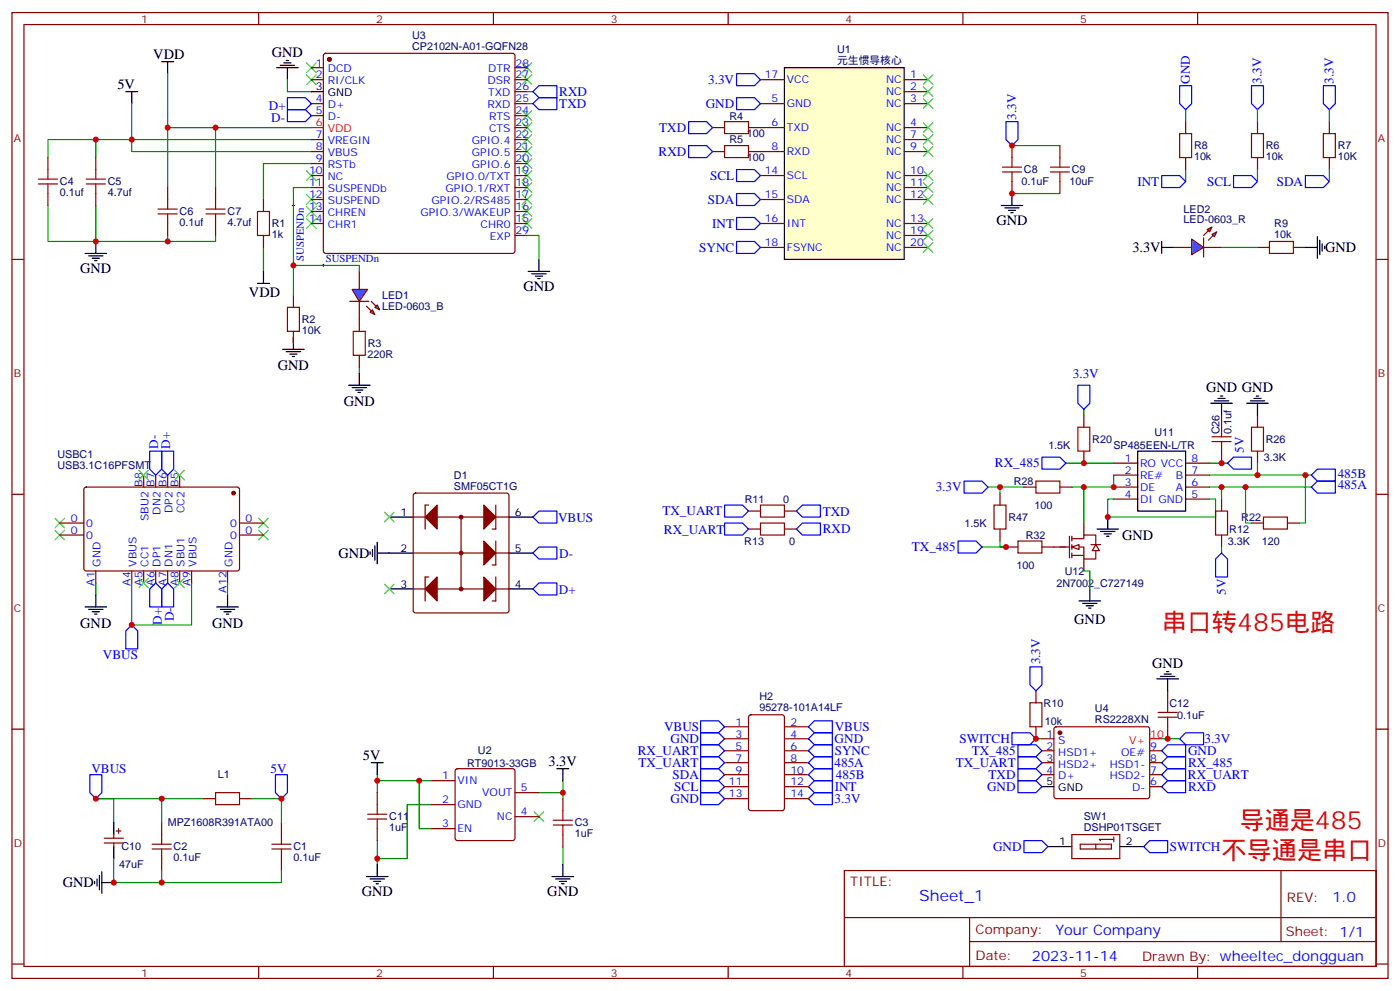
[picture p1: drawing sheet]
<svg xmlns="http://www.w3.org/2000/svg" width="412mm" height="292mm" viewBox="0 0 412 292" stroke-linecap="round" stroke-linejoin="round" font-family="sans-serif">
<g fill="none" stroke="#870000" stroke-width=".35">
<path d="M3.5 3.7h405.4v284.3h-405.4zM7.1 7.2h398.2v277.3h-398.2zM76.2 3.7v3.5M145.3 3.7v3.5M214.5 3.7v3.5M283.6 3.7v3.5M352.8 3.7v3.5M3.5 76.4h3.6M405.3 76.4h3.6M3.5 145.5h3.6M405.3 145.5h3.6M3.5 214.7h3.6"/>
<path d="M405.3 214.7h3.6M248.7 256.3h156.6v28.2h-156.6zM377.3 256.3v20.9M248.7 270.1h156.5M285.6 277.2h119.6M285.6 270.1v14.2M3.5 283.8h3.6M76.2 284.5v3.5M145.3 284.5v3.5M214.5 284.5v3.5M283.6 284.5v3.5M352.8 284.5v3.5"/>
<path d="M405.3 283.8h3.6"/>
</g>
<path d="M38.8 184l1.8 1.7v5.3h-3.6v-5.3z" fill="none" stroke="#00f" stroke-width=".35"/>
<path d="M103.7 85.2h4.6l-2.5 3.5z" fill="#09f" stroke="#870000" stroke-width=".35"/>
<path d="M103 88.7h5.7z" fill="#f00" stroke="#870000" stroke-width=".35"/>
<g fill="#870000" stroke="#870000" stroke-width=".35">
<path d="M109.4 88.7l1.4 1.4z"/>
<path d="M107.9 90.1l1.5 1.4z"/>
</g>
<g fill="#09f" stroke="#870000" stroke-width=".35">
<path d="M110.4 90.5l.7-.7 .7 1.4z"/>
<path d="M109 91.9l.7-.7 .7 1.4z"/>
</g>
<g fill="none" stroke="#870000" stroke-width=".35">
<path d="M91.7 19.9h3.5M95.5 15.9l.5-.2h55l.5 .2 .2 .5v57.5l-.2 .5-.5 .2h-55l-.5-.2-.3-.5v-57.5zM151.7 19.9h3.5M91.7 23.5h3.5M91.7 30.5h3.5M91.7 34h3.5M151.7 23.5h3.5M151.7 30.5h3.5M151.7 34h3.5M151.7 37.6h3.5M151.7 27h3.5M14.1 46.4v3.5"/>
<path d="M14.1 57v3.5M28.2 46.4v3.5M28.2 57v3.5M49.4 55.2v3.5M63.5 55.2v3.5M77.6 58.7v3.6M91.7 41.1h3.5M91.7 44.6h3.5M91.7 48.2h3.5M91.7 51.7h3.5M91.7 55.2h3.5M91.7 58.7h3.5"/>
<path d="M151.7 41.1h3.5M151.7 44.6h3.5M151.7 48.2h3.5M151.7 51.7h3.5M151.7 55.2h3.5M151.7 58.7h3.5M49.4 65.8v3.5M63.5 65.8v3.5M77.6 69.3v3.5M91.7 62.3h3.5M91.7 65.8h3.5M105.8 79.9v5.3"/>
<path d="M151.7 62.3h3.5M151.7 65.8h3.5M151.7 69.3h3.5M86.4 87v3.5M86.4 97.5v3.6M105.8 88.7v8.8M105.8 104.6v3.5M42.3 139.9v3.5M45.9 139.9v3.5M49.4 139.9v3.5M52.9 139.9v3.5M17.6 154h7.1"/>
<path d="M17.6 157.5h7.1M24.9 143.6l.5-.2 44.7 .1 .5 .6-.1 23.6-.7 .4-44.7-.1-.4-.6v-23.3zM70.6 154h7M70.6 157.5h7M28.2 168.1v3.5M38.8 168.1v3.5M42.3 168.1v3.5M45.9 168.1v3.5M49.4 168.1v3.5M52.9 168.1v3.5M56.4 168.1v3.5M67 168.1v3.5"/>
</g>
<g fill="none" stroke="#008700" stroke-width=".35">
<path d="M38.8 30.5v14.1h52.9M49.4 21.7v15.9M63.5 37.6v17.6M84.7 23.5v3.5h7M91.7 37.6h-42.3v17.6M155.2 27h1.8M155.2 30.5h1.8M28.2 41.1h-14.1v5.3M91.7 55.2h-5.3v31.8M91.7 48.2h-14.1v10.5M91.7 41.1h-63.5v5.3M14.1 60.5v10.6h49.4v-1.8"/>
<path d="M28.2 60.5v10.6M49.4 69.3v1.8M77.6 72.8v7.1M86.4 78.1h19.4v1.8M155.2 69.3h3.5v7.1M86.4 99.3v1.8M105.8 108.1v1.8M28.2 171.6v3.6M38.8 171.6v12.4h17.6v-12.4M67 171.6v3.6"/>
</g>
<g fill="none" stroke="#3c3" stroke-width=".35">
<path d="M90.3 18.5l2.8 2.8M93.1 18.5l-2.8 2.8M153.8 18.5l2.8 2.8M156.6 18.5l-2.8 2.8M90.3 22l2.8 2.9M93.1 22l-2.8 2.9M153.8 22l2.8 2.9M153.8 32.6l2.8 2.9M153.8 36.2l2.8 2.8M153.8 39.7l2.8 2.8M156.6 22l-2.8 2.9M156.6 32.6l-2.8 2.9"/>
<path d="M156.6 36.2l-2.8 2.8M156.6 39.7l-2.8 2.8M90.3 57.3l2.8 2.8M90.3 50.3l2.8 2.8M93.1 57.3l-2.8 2.8M93.1 50.3l-2.8 2.8M153.8 43.2l2.8 2.8M153.8 46.7l2.8 2.9M153.8 50.3l2.8 2.8M153.8 53.8l2.8 2.8M153.8 57.3l2.8 2.8M156.6 43.2l-2.8 2.8"/>
<path d="M156.6 46.7l-2.8 2.9M156.6 50.3l-2.8 2.8M156.6 53.8l-2.8 2.8M156.6 57.3l-2.8 2.8M90.3 64.4l2.8 2.8M90.3 60.9l2.8 2.8M93.1 64.4l-2.8 2.8M93.1 60.9l-2.8 2.8M153.8 60.9l2.8 2.8M153.8 64.4l2.8 2.8M156.6 60.9l-2.8 2.8M156.6 64.4l-2.8 2.8"/>
<path d="M40.9 138.5l2.8 2.8M43.7 138.5l-2.8 2.8M51.5 138.5l2.8 2.8M54.3 138.5l-2.8 2.8M16.2 156.1l2.8 2.8M16.2 152.6l2.8 2.8M19 156.1l-2.8 2.8M19 152.6l-2.8 2.8M76.2 156.1l2.8 2.8M76.2 152.6l2.8 2.8M79 156.1l-2.8 2.8M79 152.6l-2.8 2.8"/>
<path d="M40.9 170.2l2.8 2.8M43.7 170.2l-2.8 2.8M51.5 170.2l2.8 2.8M54.3 170.2l-2.8 2.8"/>
</g>
<g fill="#870000" stroke="#870000" stroke-width=".35">
<circle cx="68.8" cy="145.2" r=".53"/>
<circle cx="97" cy="17.5" r=".53"/>
</g>
<g fill="none" stroke="#000" stroke-width=".35">
<path d="M47.6 18.2h3.6M49.4 18.2v3.5M81.5 19.9h6.3M82.5 19.2h4.3M83.6 18.5h2.1M84.3 17.8h.7M84.7 19.9v3.6M37 27h3.6M38.8 27v3.5M91.7 27h3.5M25 74.6h6.4M26.1 75.3h4.2"/>
<path d="M27.2 76h2.1M27.9 76.7h.7M28.2 71.1v3.5M77.6 79.9v3.5M155.6 79.9h6.3M158.7 76.4v3.5M75.8 83.4h3.6M86.4 99.3v3.5M156.6 80.6h4.3M157.7 81.3h2.1M158.4 82h.7M83.3 102.8h6.3"/>
<path d="M84.3 103.5h4.2M85.4 104.2h2.1M86.1 105h.7M102.7 113.4h6.3M103.7 114.1h4.2M104.8 114.8h2.1M105.5 115.5h.7M105.8 109.9v3.5M25 178.7h6.4M26.1 179.4h4.2M28.2 175.2v3.5M63.9 178.7h6.3"/>
<path d="M64.9 179.4h4.2M67 175.2v3.5M27.2 180.1h2.1M27.9 180.8h.7M66 180.1h2.1M66.7 180.8h.7"/>
</g>
<path d="M84.7 28.8h5.3l1.7 1.7-1.7 1.8h-5.3zM84.7 32.3h5.3l1.7 1.7-1.7 1.8h-5.3zM158.7 28.8h5.3v3.5h-5.3l-1.7-1.8zM158.7 25.2h5.3v3.6h-5.3l-1.7-1.8zM44.1 132.8h3.5v5.3l-1.7 1.8-1.8-1.8zM47.6 132.8h3.6v5.3l-1.8 1.8-1.8-1.8zM45.9 171.6l1.7 1.8v5.3h-3.5v-5.3zM49.4 171.6l1.8 1.8v5.3h-3.6v-5.3z" fill="none" stroke="#00f" stroke-width=".35"/>
<path d="M86.1 60.5h.7M86.4 60.1v.8M94.9 78.1h.7M95.2 77.8v.7" fill="none" stroke="#000" stroke-width=".29"/>
<g fill="none" stroke="#a10000" stroke-width=".35">
<path d="M11.3 54.2h5.6M11.3 52.7h5.6M14.1 49.9v2.8M14.1 54.2v2.8M25.4 54.2h5.6M25.4 52.7h5.6M28.2 49.9v2.8M28.2 54.2v2.8M49.4 58.7v2.9M63.5 58.7v2.9M46.6 63h5.6M46.6 61.6h5.6"/>
<path d="M49.4 63v2.8M60.7 63h5.6M60.7 61.6h5.6M63.5 63v2.8M75.8 62.3h3.6v7h-3.6zM84.7 90.5h3.5v7h-3.5zM104.1 97.5h3.5v7.1h-3.5z"/>
</g>
<path d="M91.7 37.6h3.5" fill="none" stroke="#f00" stroke-width=".35"/>
<path d="M121.9 145.4l.5-.2h26.8l.5 .2 .2 .5v33.8l-.2 .5-.5 .2h-26.8l-.5-.2-.2-.5v-33.8z" fill="#fff" stroke="#870000" stroke-width=".35"/>
<path d="M111.1 159.6v6.4M114.7 152.2h7M149.9 152.2h7.1M109 162.5v.7M109.7 161.7v2.2M110.4 160.7v4.2M111.1 162.8h10.6M114.7 173.4h7M149.9 162.8h7.1M149.9 173.4h7.1" fill="none" stroke="#000" stroke-width=".35"/>
<g fill="none" stroke="#870000" stroke-width=".35">
<path d="M121.7 152.2h28.2M126.3 148.7h-1.1v7.1M135.8 152.2v21.2M146 148.7v7.1h-1M146 159.3v7h-1M121.7 173.4h28.2M121.7 162.8h28.2M126.3 169.9h-1.1v7M146 169.9v7h-1"/>
<circle cx="135.8" cy="152.2" r=".35"/>
<circle cx="135.8" cy="173.4" r=".35"/>
<circle cx="135.8" cy="162.8" r=".35"/>
</g>
<g fill="#870000" stroke="#870000" stroke-width=".35">
<path d="M125.2 152.2l3.6-3.5v7.1z"/>
<path d="M142.5 148.7l3.5 3.5-3.5 3.6z"/>
<path d="M142.5 169.9l3.5 3.5-3.5 3.5z"/>
<path d="M125.2 173.4l3.6-3.5v7z"/>
<path d="M142.5 159.3l3.5 3.5-3.5 3.5z"/>
<circle cx="135.8" cy="152.2" r=".53"/>
<circle cx="135.8" cy="162.8" r=".53"/>
<circle cx="135.8" cy="173.4" r=".53"/>
</g>
<path d="M157 173.4l1.7-1.8h5.3v3.6h-5.3zM157 162.8l1.7-1.8h5.3v3.6h-5.3z" fill="none" stroke="#00f" stroke-width=".35"/>
<path d="M113.2 172l2.9 2.8M116.1 172l-2.9 2.8" fill="none" stroke="#3c3" stroke-width=".35"/>
<path d="M231.1 19.9h35.2v56.5h-35.2z" fill="#ffc" stroke="#000" stroke-width=".35"/>
<g fill="none" stroke="#870000" stroke-width=".35">
<path d="M209.9 37.6h3.5M220.5 37.6h10.6M224 23.5h7.1M224 30.5h7.1M266.3 23.5h7.1M266.3 27h7.1M266.3 30.5h7.1M266.3 37.6h7.1M349.2 35.8v3.5M370.4 35.8v3.5M391.6 35.8v3.5M209.9 44.6h3.5"/>
<path d="M220.5 44.6h10.6M224 51.7h7.1M224 58.7h7.1M266.3 41.1h7.1M266.3 44.6h7.1M266.3 51.7h7.1M266.3 55.2h7.1M266.3 58.7h7.1M298.1 42.9v3.5M298.1 53.4v3.6M312.2 42.9v3.5M312.2 53.4v3.6"/>
<path d="M349.2 46.4v3.5M370.4 46.4v3.5M391.6 46.4v3.5M224 65.8h7.1M224 72.8h7.1M266.3 65.8h7.1M266.3 72.8h7.1M266.3 69.3h7.1M60 235.1h3.5M70.6 235.1h3.5M111.1 233.4v3.5M127 229.8h7.1"/>
<path d="M127 236.9h7.1M134.3 226.5l.5-.2h16.2l.5 .2 .2 .5v19.8l-.2 .5-.5 .2h-16.2l-.5-.3-.2-.4v-19.8zM151.7 233.4h7M165.8 235.1v3.6M30.7 246.8h5.6M30.7 248.2h5.6M33.5 245.7v1.1M33.5 248.2v1M34.2 244.7h1.4M34.9 243.9v1.5M47.6 242.2v3.5M47.6 252.8v3.5"/>
<path d="M82.9 242.2v3.5M82.9 252.8v3.5M111.1 243.9v3.6M127 243.9h7.1M151.7 240.4h7M165.8 245.7v3.5"/>
</g>
<g fill="none" stroke="#008700" stroke-width=".35">
<path d="M349.2 32.3v3.5M370.4 32.3v3.5M391.6 32.3v3.5M298.1 42.9h14.1M298.1 57h14.1M349.2 49.9v3.5M370.4 49.9v3.5M391.6 49.9v3.5M47.6 235.1v7.1M60 235.1h-31.8h5.3v7.1M74.1 235.1h8.8v7.1M111.1 228.1v1.7h15.9"/>
<path d="M111.1 229.8v3.6M123.5 229.8v14.1h3.5M127 236.9h-7.1v15.9h-8.8M165.8 229.8v3.6h-7.1M165.8 233.4v1.7M33.5 252.8v7h49.4v-3.5M47.6 256.3v3.5M111.1 247.5v7M165.8 249.2v5.3"/>
</g>
<path d="M113.2 150.8l2.9 2.8M116.1 150.8l-2.9 2.8M157.3 239l2.9 2.8M160.2 239l-2.9 2.8" fill="none" stroke="#3c3" stroke-width=".35"/>
<g fill="none" stroke="#000" stroke-width=".35">
<path d="M298.1 57v3.5M294.9 60.5h6.4M296 61.2h4.2M297 61.9h2.2M297.7 62.6h.7M342.2 72.8h3.5M342.2 71.1v3.5M109.4 224.5h3.5M111.1 224.5v3.6M164 226.3h3.6M165.8 226.3v3.5M27.9 259.5v.7"/>
<path d="M28.6 258.8v2.1M29.3 257.7v4.2M30 259.8h3.5M30 256.6v6.4M33.5 242.2v3.5M33.5 249.2v3.6M107.9 258.1h6.4M109 258.8h4.2M110.1 259.5h2.1M111.1 254.5v3.6M162.6 258.1h6.4M163.7 258.8h4.2"/>
<path d="M164.7 259.5h2.2M165.8 254.5v3.6M110.8 260.2h.7M165.5 260.2h.7"/>
</g>
<g fill="none" stroke="#a10000" stroke-width=".35">
<path d="M213.4 35.8h7.1v3.5h-7.1zM347.5 39.3h3.5v7.1h-3.5zM368.7 39.3h3.5v7.1h-3.5zM389.8 39.3h3.5v7.1h-3.5zM213.4 42.9h7.1v3.5h-7.1zM295.3 50.6h5.6M295.3 49.2h5.6M298.1 46.4v2.8M298.1 50.6v2.8M309.4 50.6h5.6M309.4 49.2h5.6M312.2 46.4v2.8"/>
<path d="M312.2 50.6v2.8M63.5 233.4h7.1v3.5h-7.1zM108.3 239.7h5.6M111.1 236.9v2.8M165.8 238.7v2.8M44.8 249.9h5.6M44.8 248.5h5.6M47.6 245.7v2.8M47.6 249.9v2.9M80.1 249.9h5.6M80.1 248.5h5.6M82.9 245.7v2.8"/>
<path d="M82.9 249.9v2.9M108.3 241.1h5.6M111.1 241.1v2.8M163 242.9h5.6M163 241.5h5.6M165.8 242.9v2.8"/>
</g>
<g fill="none" stroke="#00f" stroke-width=".35">
<path d="M202.8 35.8h5.3l1.8 1.8-1.8 1.7h-5.3zM217 21.7h5.2l1.8 1.8-1.8 1.7h-5.2zM217 28.8h5.2l1.8 1.7-1.8 1.8h-5.2zM296.3 35.8h3.6v5.3l-1.8 1.8-1.8-1.8zM347.5 25.2h3.5v5.3l-1.8 1.8-1.7-1.8zM368.7 25.2h3.5v5.3l-1.8 1.8-1.7-1.8zM389.8 25.2h3.5v5.3l-1.7 1.8-1.8-1.8zM202.8 42.9h5.3l1.8 1.7-1.8 1.8h-5.3zM217 49.9h5.2l1.8 1.8-1.8 1.7h-5.2zM217 57h5.2l1.8 1.7-1.8 1.8h-5.2zM342.2 51.7h5.3l1.7 1.7-1.7 1.8h-5.3zM363.4 51.7h5.3l1.7 1.7-1.7 1.8h-5.3z"/>
<path d="M384.5 51.7h5.3l1.8 1.7-1.8 1.8h-5.3zM217 64h5.2l1.8 1.8-1.8 1.8h-5.2zM217 71.1h5.2l1.8 1.7-1.8 1.8h-5.2zM157 152.2l1.7-1.7h5.3v3.5h-5.3zM206.4 215.7h5.3l1.7 1.8-1.7 1.8h-5.3zM26.5 228.1h3.5v5.3l-1.8 1.7-1.7-1.7zM81.1 228.1h3.6v5.3l-1.8 1.7-1.8-1.7zM238.1 231.6l1.8-1.8h5.3v3.6h-5.3z"/>
</g>
<path d="M351 70.4l3.5 2.4-3.5 2.2z" fill="#09f" stroke="#870000" stroke-width=".35"/>
<path d="M354.5 70v5.7z" fill="#f00" stroke="#870000" stroke-width=".35"/>
<g fill="#870000" stroke="#870000" stroke-width=".35">
<path d="M354.5 69.3l1.5-1.4z"/>
<path d="M356 70.7l1.4-1.4z"/>
</g>
<g fill="#09f" stroke="#870000" stroke-width=".35">
<path d="M355.6 67.6l1.4-.7-.7 1.4z"/>
<path d="M357 69l1.4-.7-.7 1.4z"/>
</g>
<g fill="none" stroke="#870000" stroke-width=".35">
<path d="M345.7 72.8h5.3M354.5 72.8h5.3M370.4 72.8h3.5M381 72.8h3.5M319.3 122.2v3.6M319.3 132.8v3.5M370.4 122.2v3.6M370.4 132.8v3.5M294.6 145.2v3.5M294.6 155.8v3.5M301.6 143.4h3.6M312.2 143.4h3.5"/>
<path d="M315 157.9v6.3M315.7 158.6h3.6v-1.1h3.5v2.8M315.7 157.9v1.4M319.3 154v3.5M368.7 154h3.5M379.2 154h3.6M296.3 161h3.6M306.9 161h8.1M315.7 161h3.6v3.6h3.5v-2.5M315.7 160.3v1.4M315.7 162.8v1.4M315.7 163.5h3.6"/>
<path d="M319.3 164.6v3.5M321.4 160.3h2.8M306.9 217.5h3.5M310.7 214.2l.4-.2h26.9l.5 .2 .2 .5-.1 20-.6 .4h-27.1l-.5-.7v-19.7zM306.9 221h3.5M306.9 224.5h3.5M306.9 228.1h3.5M338.7 221h3.5M338.7 224.5h3.5M338.7 228.1h3.5M338.7 231.6h3.5M315.7 245.7h14.1v7.1h-14.1z"/>
<path d="M318.2 248.5h9.2v1.4h-9.2zM322.8 248.5v1.4M328.1 247.1h-4.3l.4 .4M328.1 246.4v1.4"/>
</g>
<path d="M373.9 71.1h7.1v3.5h-7.1zM317.5 125.8h3.5v7h-3.5zM368.7 125.8h3.5v7h-3.5zM292.8 148.7h3.5v7.1h-3.5zM299.9 159.3h7v3.5h-7zM305.2 141.6h7v3.6h-7zM372.2 152.2h7v3.6h-7z" fill="none" stroke="#a10000" stroke-width=".35"/>
<path d="M359.8 72.8h10.6M319.3 143.4v10.6" fill="none" stroke="#008700" stroke-width=".35"/>
<path d="M384.5 72.8h3.6M388.1 69.7v6.3M388.8 70.7v4.3M389.5 71.8v2.1M390.2 72.5v.7M306.9 231.6h3.5M308.7 249.2h7M329.8 249.2h7.1" fill="none" stroke="#000" stroke-width=".35"/>
<g fill="none" stroke="#3c3" stroke-width=".35">
<path d="M272 22l2.8 2.9M272 25.6l2.8 2.8M272 29.1l2.8 2.8M272 36.2l2.8 2.8M272 39.7l2.8 2.8M274.8 22l-2.8 2.9M274.8 25.6l-2.8 2.8M274.8 29.1l-2.8 2.8M274.8 36.2l-2.8 2.8M274.8 39.7l-2.8 2.8M272 43.2l2.8 2.8M272 50.3l2.8 2.8"/>
<path d="M272 53.8l2.8 2.8M272 57.3l2.8 2.8M274.8 43.2l-2.8 2.8M274.8 50.3l-2.8 2.8M274.8 53.8l-2.8 2.8M274.8 57.3l-2.8 2.8M272 64.4l2.8 2.8M272 67.9l2.8 2.8M272 71.4l2.8 2.9M274.8 64.4l-2.8 2.8M274.8 67.9l-2.8 2.8M274.8 71.4l-2.8 2.9"/>
</g>
<path d="M206.4 229.8h5.3l1.7 1.8-1.7 1.8h-5.3zM206.4 226.3h5.3l1.7 1.8-1.7 1.7h-5.3zM238.1 235.1l1.8-1.7h5.3v3.5h-5.3z" fill="none" stroke="#00f" stroke-width=".35"/>
<circle cx="312.2" cy="215.7" r=".53" fill="#870000" stroke="#870000" stroke-width=".35"/>
<path d="M338.7 217.5h3.5" fill="none" stroke="#f00" stroke-width=".35"/>
<g fill="#fff" stroke="#870000" stroke-width=".35">
<path d="M322.8 160.3l1 1.8h-2.1z"/>
<path d="M315.7 161l2.2-.7v1.4z"/>
</g>
<g fill="none" stroke="#008700" stroke-width=".35">
<path d="M314 136.3h14.1M319.3 120.5v1.7M328.1 139.9v3.5h-12.4M356.3 136.3h5.3M356.3 139.9h30M370.4 136.3v3.6M384.5 139.9v14.1h-1.7M291 143.4h10.6M294.6 159.3v1.7h1.7h-7M294.6 143.4v1.8M328.1 146.9h-1.8v5.3h31.8v-5.3h-1.8M356.3 143.4h30"/>
<path d="M359.8 143.4v3.5M366.9 143.4v10.6h1.8M319.3 168.1h1.7v5.3M359.8 161v1.8M305.2 217.5h1.7M342.2 217.5h5.3"/>
</g>
<g fill="none" stroke="#000" stroke-width=".35">
<path d="M356.7 118.7h6.3M357.7 118h4.2M358.8 117.3h2.1M359.5 116.6h.7M359.8 118.7v3.5M367.2 118.7h6.4M368.3 118h4.2M369.4 117.3h2.1M370.1 116.6h.7M370.4 118.7v3.5M335.1 132.8h14.1v17.7h-14.1zM323.1 155.8h6.4"/>
<path d="M324.2 156.5h4.2M325.3 157.2h2.1M326 157.9h.7M326.3 152.2v3.6M317.9 176.9h6.3M318.9 177.6h4.2M320 178.3h2.1M320.7 179h.7M321 173.4v3.5M340.8 199.8h6.3M341.8 199.1h4.3M342.9 198.4h2.1"/>
<path d="M343.6 197.7h.7M344 199.8v3.6"/>
</g>
<g fill="none" stroke="#00f" stroke-width=".35">
<path d="M317.5 113.4h3.5v5.3l-1.7 1.8-1.8-1.8zM306.9 134.6h5.3l1.8 1.7-1.8 1.8h-5.3zM361.6 136.3l1.8-1.7h5.3v3.5h-5.3zM386.3 139.9l1.8-1.8h5.2v3.5h-5.2zM213.4 148.7h5.3l1.8 1.8-1.8 1.7h-5.3zM213.4 154h5.3l1.8 1.8-1.8 1.7h-5.3zM234.6 150.5l1.8-1.8h5.3v3.5h-5.3zM236.4 154h5.3v3.5h-5.3l-1.8-1.7zM282.2 159.3h5.3l1.8 1.7-1.8 1.8h-5.3zM284 141.6h5.3l1.7 1.8-1.7 1.8h-5.3zM386.3 143.4l1.8-1.8h5.2v3.6h-5.2zM359.8 162.8l1.8 1.8v5.3h-3.5v-5.3z"/>
<path d="M303.4 196.3h3.5v5.3l-1.7 1.8-1.8-1.8zM206.4 212.2h5.3l1.7 1.8-1.7 1.7h-5.3zM206.4 219.3h5.3l1.7 1.7-1.7 1.8h-5.3zM238.1 214l1.8-1.8h5.3v3.5h-5.3zM238.1 217.5l1.8-1.8h5.3v3.6h-5.3zM239.9 219.3h5.3v3.5h-5.3l-1.8-1.8zM298.1 215.7h5.3l1.8 1.8-1.8 1.8h-5.3zM299.9 219.3h5.3l1.7 1.7-1.7 1.8h-5.3zM347.5 217.5l1.7-1.8h5.3v3.6h-5.3zM206.4 222.8h5.3l1.7 1.7-1.7 1.8h-5.3zM206.4 233.4h5.3l1.7 1.7-1.7 1.8h-5.3zM238.1 224.5l1.8-1.7h5.3v3.5h-5.3z"/>
<path d="M238.1 228.1l1.8-1.8h5.3v3.5h-5.3zM299.9 226.3h5.3l1.7 1.8-1.7 1.7h-5.3zM299.9 222.8h5.3l1.7 1.7-1.7 1.8h-5.3zM299.9 229.8h5.3l1.7 1.8-1.7 1.8h-5.3zM342.2 221l1.8-1.7h5.2v3.5h-5.2zM342.2 224.5l1.8-1.7h5.2v3.5h-5.2zM342.2 228.1l1.8-1.8h5.2v3.5h-5.2zM342.2 231.6l1.8-1.8h5.2v3.6h-5.2zM301.6 247.5h5.3l1.8 1.7-1.8 1.8h-5.3zM336.9 249.2l1.8-1.7h5.3v3.5h-5.3z"/>
</g>
<path d="M357 128.6h5.7M357 130h5.7M359.8 125.8v2.8M359.8 130v2.8M224 148.7h7.1v3.5h-7.1zM224 154h7.1v3.5h-7.1zM358.1 150.5h3.5v7h-3.5zM303.4 206.9h3.5v7.1h-3.5zM341.1 211.1h5.7M341.1 209.7h5.7M344 206.9v2.8M344 211.1v2.9" fill="none" stroke="#a10000" stroke-width=".35"/>
<g fill="none" stroke="#870000" stroke-width=".35">
<path d="M328.1 136.3h7M328.1 139.9h7M349.2 136.3h7.1M349.2 139.9h7.1M359.8 122.2v3.6M359.8 132.8v3.5M220.5 150.5h3.5M220.5 155.8h3.5M231.1 150.5h3.5M231.1 155.8h3.5M328.1 143.4h7M328.1 146.9h7"/>
<path d="M349.2 143.4h7.1M349.2 146.9h7.1M359.8 146.9v3.6M359.8 157.5v3.5M213.4 214h7.1M213.4 217.5h7.1M220.7 210.6l.5-.2h9.2l.6 .5 .1 27-.5 .7-9.4 .1-.7-.5v-27.1zM231.1 214h7M231.1 217.5h7M305.2 203.4v3.5M305.2 214v3.5M344 203.4v3.5"/>
<path d="M344 214v3.5M213.4 221h7.1M213.4 224.5h7.1M213.4 228.1h7.1M213.4 231.6h7.1M213.4 235.1h7.1M231.1 221h7M231.1 224.5h7M231.1 228.1h7M231.1 231.6h7M231.1 235.1h7"/>
</g>
<g fill="#c00">
<circle cx="38.8" cy="184" r=".88"/>
<circle cx="28.2" cy="41.1" r=".88"/>
<circle cx="38.8" cy="41.1" r=".88"/>
<circle cx="63.5" cy="37.6" r=".88"/>
<circle cx="49.4" cy="37.6" r=".88"/>
<circle cx="86.4" cy="78.1" r=".88"/>
<circle cx="28.2" cy="71.1" r=".88"/>
<circle cx="49.4" cy="71.1" r=".88"/>
<circle cx="123.5" cy="229.8" r=".88"/>
<circle cx="111.1" cy="252.8" r=".88"/>
<circle cx="165.8" cy="233.4" r=".88"/>
<circle cx="111.1" cy="229.8" r=".88"/>
<circle cx="28.2" cy="235.1" r=".88"/>
<circle cx="47.6" cy="235.1" r=".88"/>
<circle cx="298.1" cy="42.9" r=".88"/>
<circle cx="298.1" cy="57" r=".88"/>
<circle cx="82.9" cy="235.1" r=".88"/>
<circle cx="47.6" cy="259.8" r=".88"/>
<circle cx="33.5" cy="259.8" r=".88"/>
<circle cx="319.3" cy="136.3" r=".88"/>
<circle cx="296.3" cy="161" r=".88"/>
<circle cx="319.3" cy="143.4" r=".88"/>
<circle cx="294.6" cy="143.4" r=".88"/>
<circle cx="328.1" cy="143.4" r=".88"/>
<circle cx="359.8" cy="143.4" r=".88"/>
<circle cx="366.9" cy="143.4" r=".88"/>
<circle cx="384.5" cy="139.9" r=".88"/>
<circle cx="370.4" cy="139.9" r=".88"/>
<circle cx="326.3" cy="152.2" r=".88"/>
<circle cx="359.8" cy="136.3" r=".88"/>
<circle cx="344" cy="217.5" r=".88"/>
<circle cx="305.2" cy="217.5" r=".88"/>
</g>
<g font-size="7.4" fill="#f00">
<text x="342.2" y="185.7">串口转485电路</text>
<text x="365.1" y="243.9">导通是485</text>
<text x="359.8" y="252.8">不导通是串口</text>
</g>
<text font-size="4.6" fill="#00f" x="270.8" y="265.3">Sheet_1</text>
<g font-size="4.2">
<text x="45.2" y="17.5">VDD</text>
<text x="80.1" y="16.7">GND</text>
<text x="34.6" y="26.3">5V</text>
<text x="293.5" y="66.1">GND</text>
<text x="333.6" y="74.3">3.3V</text>
<text x="390.3" y="74.3">GND</text>
<text x="23.6" y="80.3">GND</text>
<text x="73.3" y="87.3">VDD</text>
<text x="154.2" y="85.5">GND</text>
<text x="81.9" y="108.9">GND</text>
<text x="101.3" y="119.5">GND</text>
<text x="355.3" y="115.5">GND GND</text>
<text x="330.6" y="159">GND</text>
<text x="99.7" y="164.2">GND</text>
<text x="23.6" y="184.7">GND</text>
<text x="62.4" y="184.7">GND</text>
<text x="316.4" y="183.7">GND</text>
<text x="339.4" y="196.6">GND</text>
<text x="106.9" y="223.8">5V</text>
<text x="161.6" y="225.6">3.3V</text>
<text x="18.5" y="261.3">GND</text>
<text x="106.5" y="263.7">GND</text>
<text x="161.2" y="263.7">GND</text>
</g>
<g font-size="4.2" fill="#00f">
<text x="392.5" y="265.6">1.0</text>
<text x="310.9" y="275.1">Your Company</text>
<text x="304" y="282.9">2023-11-14</text>
</g>
<g font-size="3.9" fill="#00f">
<text x="164.8" y="28.2">RXD</text>
<text x="208.6" y="24.7">3.3V</text>
<text x="350.4" y="24.6" transform="rotate(-90 350.4 24.6)">GND</text>
<text x="371.6" y="24.6" transform="rotate(-90 371.6 24.6)">3.3V</text>
<text x="392.8" y="24.6" transform="rotate(-90 392.8 24.6)">3.3V</text>
<text x="79.2" y="32.3">D+</text>
<text x="79.9" y="35.8">D-</text>
<text x="164.8" y="31.7">TXD</text>
<text x="207.9" y="31.8">GND</text>
<text x="299.3" y="35.2" transform="rotate(-90 299.3 35.2)">3.3V</text>
<text x="194.2" y="38.8">TXD</text>
<text x="194" y="45.9">RXD</text>
<text x="209.2" y="53">SCL</text>
<text x="335" y="54.7">INT</text>
<text x="355.6" y="54.7">SCL</text>
<text x="376.1" y="54.7">SDA</text>
<text x="208.5" y="60">SDA</text>
<text x="209.8" y="67.1">INT</text>
<text x="206" y="74.1">SYNC</text>
<text x="316" y="111.2">3.3V</text>
<text x="46.6" y="132" transform="rotate(-90 46.6 132)">D-</text>
<text x="50.1" y="132.2" transform="rotate(-90 50.1 132.2)">D+</text>
<text x="293.1" y="137.6">RX_485</text>
<text x="366.4" y="133.4" transform="rotate(-90 366.4 133.4)">5V</text>
<text x="394" y="140.6">485B</text>
<text x="275.6" y="144.7">3.3V</text>
<text x="394.1" y="144.1">485A</text>
<text x="164.4" y="153.5">VBUS</text>
<text x="195.1" y="151.7">TX_UART</text>
<text x="242.3" y="151.8">TXD</text>
<text x="195.6" y="157.1">RX_UART</text>
<text x="242.4" y="157">RXD</text>
<text x="164.7" y="164.2">D-</text>
<text x="268.6" y="162.3">TX_485</text>
<text x="164.6" y="174.7">D+</text>
<text x="361.1" y="175.2" transform="rotate(-90 361.1 175.2)">5V</text>
<text x="47.7" y="183.9" transform="rotate(-90 47.7 183.9)">D+</text>
<text x="51.2" y="182.9" transform="rotate(-90 51.2 182.9)">D-</text>
<text x="30.3" y="194.1">VBUS</text>
<text x="306.4" y="195.6" transform="rotate(-90 306.4 195.6)">3.3V</text>
<text x="195.6" y="215.2">VBUS</text>
<text x="245.9" y="215.2">VBUS</text>
<text x="197.5" y="218.7">GND</text>
<text x="245.9" y="218.9">GND</text>
<text x="282.6" y="218.7">SWITCH</text>
<text x="354.8" y="218.8">3.3V</text>
<text x="26.9" y="227.5">VBUS</text>
<text x="79.7" y="227.5">5V</text>
<text x="187.9" y="222.3">RX_UART</text>
<text x="188.1" y="225.8">TX_UART</text>
<text x="245.8" y="225.9">485A</text>
<text x="245.9" y="222.4">SYNC</text>
<text x="281.5" y="225.8">TX_UART</text>
<text x="286.2" y="222.3">TX_485</text>
<text x="350" y="222.3">GND</text>
<text x="350" y="225.8">RX_485</text>
<text x="198.1" y="229.3">SDA</text>
<text x="198.6" y="232.8">SCL</text>
<text x="245.9" y="232.8">INT</text>
<text x="246.2" y="229.4">485B</text>
<text x="290.8" y="232.9">GND</text>
<text x="291.2" y="229.3">TXD</text>
<text x="349.9" y="229.3">RX_UART</text>
<text x="350" y="232.9">RXD</text>
<text x="197.5" y="236.3">GND</text>
<text x="245.9" y="236.5">3.3V</text>
<text x="292.5" y="250.5">GND</text>
<text x="344.6" y="250.5">SWITCH</text>
</g>
<g font-size="3.9" fill="#800">
<text x="250.5" y="260.9">TITLE:</text>
<text x="379.1" y="265.6">REV:</text>
<text x="287.4" y="275.1">Company:</text>
<text x="378.7" y="275.7">Sheet: 1/1</text>
<text x="287.4" y="282.8">Date:</text>
<text x="336.4" y="282.8">Drawn By: wheeltec_dongguan</text>
</g>
<g font-size="3.2" fill="#800">
<text x="41.6" y="6.7">1</text>
<text x="110.8" y="6.7">2</text>
<text x="179.9" y="6.7">3</text>
<text x="249.1" y="6.7">4</text>
<text x="318.2" y="6.7">5</text>
<text x="4.1" y="41.8">A</text>
<text x="405.9" y="41.8">A</text>
<text x="4.1" y="110.9">B</text>
<text x="405.9" y="110.9">B</text>
<text x="4.1" y="180.1">C</text>
<text x="405.9" y="180.1">C</text>
<text x="4.1" y="249.2">D</text>
<text x="405.9" y="249.2">D</text>
<text x="41.6" y="287.5">1</text>
<text x="110.8" y="287.5">2</text>
<text x="179.9" y="287.5">3</text>
<text x="249.1" y="287.5">4</text>
<text x="318.2" y="287.5">5</text>
</g>
<g font-size="3.2" fill="#000080">
<text x="121.4" y="11.5">U3</text>
<text x="121.4" y="14.6">CP2102N-A01-GQFN28</text>
<text x="246.6" y="15.7">U1</text>
<text x="246.6" y="18.9">元生惯导核心</text>
<text x="214.9" y="35.2">R4</text>
<text x="220" y="40.5">100</text>
<text x="214.9" y="42.2">R5</text>
<text x="220" y="47.5">100</text>
<text x="351.7" y="47.2">10k</text>
<text x="351.7" y="44">R8</text>
<text x="372.9" y="47.2">10k</text>
<text x="372.9" y="44">R6</text>
<text x="394.1" y="47.2">10K</text>
<text x="394.1" y="44">R7</text>
<text x="301.6" y="51.1">C8</text>
<text x="315.7" y="51.1">C9</text>
<text x="17.6" y="57.8">0.1uf</text>
<text x="17.6" y="54.6">C4</text>
<text x="31.7" y="57.8">4.7uf</text>
<text x="31.8" y="54.6">C5</text>
<text x="300.9" y="54.6">0.1uF</text>
<text x="315.1" y="54.6">10uF</text>
<text x="52.9" y="63.4">C6</text>
<text x="67" y="63.4">C7</text>
<text x="348.7" y="65.8">LED-0603_R</text>
<text x="348.7" y="62.6">LED2</text>
<text x="52.9" y="66.6">0.1uf</text>
<text x="67" y="66.6">4.7uf</text>
<text x="80.1" y="70.1">1k</text>
<text x="80.1" y="66.9">R1</text>
<text x="375.4" y="70">10k</text>
<text x="375.4" y="66.8">R9</text>
<text x="112.5" y="88.1">LED1</text>
<text x="88.9" y="95.2">R2</text>
<text x="112.5" y="91.3">LED-0603_B</text>
<text x="88.9" y="98.3">10K</text>
<text x="108.3" y="105.4">220R</text>
<text x="108.3" y="102.2">R3</text>
<text x="321.7" y="130.4">R20</text>
<text x="340.1" y="128.4">U11</text>
<text x="359.2" y="127.9" transform="rotate(-90 359.2 127.9)">C26</text>
<text x="362.7" y="127.7" transform="rotate(-90 362.7 127.7)">0.1uf</text>
<text x="372.9" y="130.4">R26</text>
<text x="16.9" y="134.9">USBC1</text>
<text x="308.8" y="132.2">1.5K</text>
<text x="328" y="132.2">SP485EEN-L/TR</text>
<text x="372.3" y="135.7">3.3K</text>
<text x="16.9" y="138.1">USB3.1C16PFSMT</text>
<text x="133.7" y="140.9">D1</text>
<text x="298.6" y="142.8">R28</text>
<text x="133.7" y="144.1">SMF05CT1G</text>
<text x="219.4" y="148.1">R11</text>
<text x="230.7" y="148.1">0</text>
<text x="304.7" y="149.8">100</text>
<text x="284.1" y="155.1">1.5K</text>
<text x="297" y="153.3">R47</text>
<text x="365.6" y="153.3">R22</text>
<text x="219.2" y="160.4">R13</text>
<text x="232.5" y="160.4">0</text>
<text x="302.1" y="158.7">R32</text>
<text x="361.7" y="160.4">3.3K</text>
<text x="362.1" y="156.9">R12</text>
<text x="371.7" y="160.4">120</text>
<text x="299.4" y="167.4">100</text>
<text x="311.2" y="172.7">2N7002_C727149</text>
<text x="313.6" y="169.2">U12</text>
<text x="223.7" y="209.4">95278-101A14LF</text>
<text x="223.7" y="206.2">H2</text>
<text x="307.4" y="208">R10</text>
<text x="322.5" y="209.7">U4</text>
<text x="344.5" y="208">C12</text>
<text x="307.8" y="213.3">10k</text>
<text x="322.5" y="212.9">RS2228XN</text>
<text x="346.8" y="211.6">0.1uF</text>
<text x="137.6" y="225.7">RT9013-33GB</text>
<text x="140.8" y="222.1">U2</text>
<text x="64.1" y="229.1">L1</text>
<text x="49.4" y="243.2">MPZ1608R391ATA00</text>
<text x="114.7" y="244.8">1uF</text>
<text x="114.7" y="241.6">C11</text>
<text x="169.3" y="243.3">C3</text>
<text x="319.2" y="244.7">DSHP01TSGET</text>
<text x="319.2" y="241.5">SW1</text>
<text x="35.8" y="250.4">C10</text>
<text x="51.2" y="250.4">C2</text>
<text x="86.4" y="250.4">C1</text>
<text x="169.3" y="246.5">1uF</text>
<text x="35.1" y="255.7">47uF</text>
<text x="51.2" y="253.6">0.1uF</text>
<text x="86.4" y="253.6">0.1uF</text>
</g>
<g font-size="3.2" fill="#00f">
<text x="93.1" y="19.6">1</text>
<text x="93.1" y="23.1">2</text>
<text x="96.6" y="21.3">DCD</text>
<text x="143.8" y="21.3">DTR</text>
<text x="151.9" y="23.1">27</text>
<text x="151.9" y="19.6">28</text>
<text x="225.3" y="23.1">17</text>
<text x="268.1" y="23.1">1</text>
<text x="96.6" y="24.9">RI/CLK</text>
<text x="143.6" y="24.9">DSR</text>
<text x="143.8" y="28.4">TXD</text>
<text x="151.9" y="26.6">26</text>
<text x="231.8" y="24.5">VCC</text>
<text x="261.1" y="24.5">NC</text>
<text x="261.1" y="28">NC</text>
<text x="268.1" y="26.6">2</text>
<text x="93.1" y="30.2">4</text>
<text x="93.1" y="33.7">5</text>
<text x="96.6" y="31.9">D+</text>
<text x="96.6" y="35.5">D-</text>
<text x="143.6" y="31.9">RXD</text>
<text x="144.1" y="35.5">RTS</text>
<text x="151.9" y="33.7">24</text>
<text x="151.9" y="30.2">25</text>
<text x="227.3" y="30.2">5</text>
<text x="231.8" y="31.6">GND</text>
<text x="261.1" y="31.6">NC</text>
<text x="268.1" y="30.2">3</text>
<text x="93.1" y="40.7">7</text>
<text x="144" y="39">CTS</text>
<text x="151.9" y="40.7">22</text>
<text x="151.9" y="37.2">23</text>
<text x="227.3" y="37.2">6</text>
<text x="231.8" y="38.6">TXD</text>
<text x="261.1" y="38.6">NC</text>
<text x="268.1" y="37.2">4</text>
<text x="268.1" y="40.7">7</text>
<text x="93.1" y="44.3">8</text>
<text x="93.1" y="47.8">9</text>
<text x="96.6" y="42.5">VREGIN</text>
<text x="96.6" y="46">VBUS</text>
<text x="139" y="46">GPIO.5</text>
<text x="139" y="42.5">GPIO.4</text>
<text x="151.9" y="47.8">20</text>
<text x="151.9" y="44.3">21</text>
<text x="227.3" y="44.3">8</text>
<text x="231.8" y="45.7">RXD</text>
<text x="261.1" y="42.2">NC</text>
<text x="261.1" y="45.7">NC</text>
<text x="268.1" y="44.3">9</text>
<text x="91" y="51.3">10</text>
<text x="96.6" y="49.6">RSTb</text>
<text x="96.6" y="53.1">NC</text>
<text x="131.5" y="53.1">GPIO.0/TXT</text>
<text x="139" y="49.6">GPIO.6</text>
<text x="151.9" y="51.3">19</text>
<text x="225.3" y="51.3">14</text>
<text x="231.8" y="52.7">SCL</text>
<text x="261.1" y="52.7">NC</text>
<text x="268.1" y="51.3">10</text>
<text x="91" y="54.9">11</text>
<text x="91" y="58.4">12</text>
<text x="96.6" y="56.6">SUSPENDb</text>
<text x="131.2" y="56.6">GPIO.1/RXT</text>
<text x="151.9" y="58.4">17</text>
<text x="151.9" y="54.9">18</text>
<text x="225.3" y="58.4">15</text>
<text x="231.8" y="59.8">SDA</text>
<text x="261.1" y="56.3">NC</text>
<text x="261.1" y="59.8">NC</text>
<text x="268.1" y="54.9">11</text>
<text x="268.1" y="58.4">12</text>
<text x="91" y="61.9">13</text>
<text x="91" y="65.4">14</text>
<text x="96.6" y="60.1">SUSPEND</text>
<text x="96.6" y="63.7">CHREN</text>
<text x="123.8" y="63.7">GPIO.3/WAKEUP</text>
<text x="127.1" y="60.1">GPIO.2/RS485</text>
<text x="151.9" y="65.4">15</text>
<text x="151.9" y="61.9">16</text>
<text x="225.3" y="65.4">16</text>
<text x="268.1" y="65.4">13</text>
<text x="96.6" y="67.2">CHR1</text>
<text x="141.6" y="67.2">CHR0</text>
<text x="144.3" y="70.7">EXP</text>
<text x="151.9" y="69">29</text>
<text x="231.8" y="66.9">INT</text>
<text x="261.1" y="66.9">NC</text>
<text x="261.1" y="70.4">NC</text>
<text x="268.1" y="69">19</text>
<text x="89.5" y="76.8" transform="rotate(-90 89.5 76.8)">SUSPENDn</text>
<text x="96" y="77.3">SUSPENDn</text>
<text x="225.3" y="72.5">18</text>
<text x="231.8" y="73.9">FSYNC</text>
<text x="261.1" y="73.9">NC</text>
<text x="268.1" y="72.5">20</text>
<text x="331.4" y="136">1</text>
<text x="335.8" y="137.4">RO VCC</text>
<text x="351" y="136">8</text>
<text x="42" y="143.2" transform="rotate(-90 42 143.2)">B8</text>
<text x="45.5" y="143.2" transform="rotate(-90 45.5 143.2)">B7</text>
<text x="49" y="143.2" transform="rotate(-90 49 143.2)">B6</text>
<text x="52.6" y="143.2" transform="rotate(-90 52.6 143.2)">B5</text>
<text x="331.4" y="139.5">2</text>
<text x="331.4" y="143.1">3</text>
<text x="335.8" y="140.9">RE#</text>
<text x="346.4" y="140.9">B</text>
<text x="351" y="143.1">6</text>
<text x="351" y="139.5">7</text>
<text x="331.4" y="146.6">4</text>
<text x="335.8" y="144.5">DE</text>
<text x="335.8" y="148">DI GND</text>
<text x="346.4" y="144.5">A</text>
<text x="351" y="146.6">5</text>
<text x="20.9" y="153.6">0</text>
<text x="25.4" y="155">0</text>
<text x="43.7" y="153.4" transform="rotate(-90 43.7 153.4)">SBU2</text>
<text x="47.3" y="151.5" transform="rotate(-90 47.3 151.5)">DN2</text>
<text x="50.8" y="151.1" transform="rotate(-90 50.8 151.1)">DP2</text>
<text x="54.3" y="151.2" transform="rotate(-90 54.3 151.2)">CC2</text>
<text x="67.8" y="155">0</text>
<text x="72.3" y="153.6">0</text>
<text x="20.9" y="157.2">0</text>
<text x="25.4" y="158.6">0</text>
<text x="67.8" y="158.6">0</text>
<text x="72.3" y="157.2">0</text>
<text x="29.6" y="166.8" transform="rotate(-90 29.6 166.8)">GND</text>
<text x="40.2" y="166.8" transform="rotate(-90 40.2 166.8)">VBUS</text>
<text x="43.7" y="166.8" transform="rotate(-90 43.7 166.8)">CC1</text>
<text x="47.3" y="166.8" transform="rotate(-90 47.3 166.8)">DP1</text>
<text x="50.8" y="166.8" transform="rotate(-90 50.8 166.8)">DN1</text>
<text x="54.3" y="166.8" transform="rotate(-90 54.3 166.8)">SBU1</text>
<text x="57.9" y="166.8" transform="rotate(-90 57.9 166.8)">VBUS</text>
<text x="68.4" y="166.8" transform="rotate(-90 68.4 166.8)">GND</text>
<text x="27.9" y="172.5" transform="rotate(-90 27.9 172.5)">A1</text>
<text x="38.5" y="172.5" transform="rotate(-90 38.5 172.5)">A4</text>
<text x="42" y="172.5" transform="rotate(-90 42 172.5)">A5</text>
<text x="45.5" y="172.5" transform="rotate(-90 45.5 172.5)">A6</text>
<text x="49" y="172.5" transform="rotate(-90 49 172.5)">A7</text>
<text x="52.6" y="172.5" transform="rotate(-90 52.6 172.5)">A8</text>
<text x="56.1" y="172.5" transform="rotate(-90 56.1 172.5)">A9</text>
<text x="66.7" y="174.5" transform="rotate(-90 66.7 174.5)">A12</text>
<text x="216.7" y="213.6">1</text>
<text x="232.8" y="213.6">2</text>
<text x="216.7" y="217.1">3</text>
<text x="216.7" y="220.7">5</text>
<text x="232.8" y="217.1">4</text>
<text x="232.8" y="220.7">6</text>
<text x="308.3" y="217.1">1</text>
<text x="308.3" y="220.7">2</text>
<text x="311.7" y="218.9">S</text>
<text x="338.8" y="220.7">9</text>
<text x="216.7" y="224.2">7</text>
<text x="216.7" y="227.7">9</text>
<text x="232.8" y="224.2">8</text>
<text x="232.8" y="227.7">10</text>
<text x="308.3" y="224.2">3</text>
<text x="308.3" y="227.7">4</text>
<text x="311.7" y="222.4">HSD1+</text>
<text x="311.7" y="226">HSD2+</text>
<text x="326.9" y="226">HSD1-</text>
<text x="330.3" y="222.4">OE#</text>
<text x="338.8" y="227.7">7</text>
<text x="338.8" y="224.2">8</text>
<text x="130.3" y="229.5">1</text>
<text x="134.8" y="230.9">VIN</text>
<text x="153.5" y="233">5</text>
<text x="214.7" y="231.2">11</text>
<text x="232.8" y="231.2">12</text>
<text x="311.7" y="229.5">D+</text>
<text x="326.9" y="229.5">HSD2-</text>
<text x="333.5" y="233">D-</text>
<text x="338.8" y="231.2">6</text>
<text x="130.3" y="236.5">2</text>
<text x="134.8" y="237.9">GND</text>
<text x="142" y="234.4">VOUT</text>
<text x="214.7" y="234.8">13</text>
<text x="232.8" y="234.8">14</text>
<text x="130.3" y="243.6">3</text>
<text x="134.8" y="245">EN</text>
<text x="146.4" y="241.5">NC</text>
<text x="153.5" y="240.1">4</text>
</g>
<g font-size="3.2">
<text x="93.1" y="26.6">3</text>
<text x="96.6" y="28.4">GND</text>
<text x="117.9" y="151.9">1</text>
<text x="151.7" y="151.9">6</text>
<text x="117.9" y="162.5">2</text>
<text x="151.7" y="162.5">5</text>
<text x="117.9" y="173">3</text>
<text x="151.7" y="173">4</text>
<text x="308.3" y="231.2">5</text>
<text x="311.7" y="233">GND</text>
<text x="312" y="248.9">1</text>
<text x="331.6" y="248.9">2</text>
</g>
<g font-size="3.2" fill="#f00">
<text x="93.1" y="37.2">6</text>
<text x="96.6" y="39">VDD</text>
<text x="332.6" y="218.9">V+</text>
<text x="338.8" y="217.1">10</text>
</g>
</svg>
